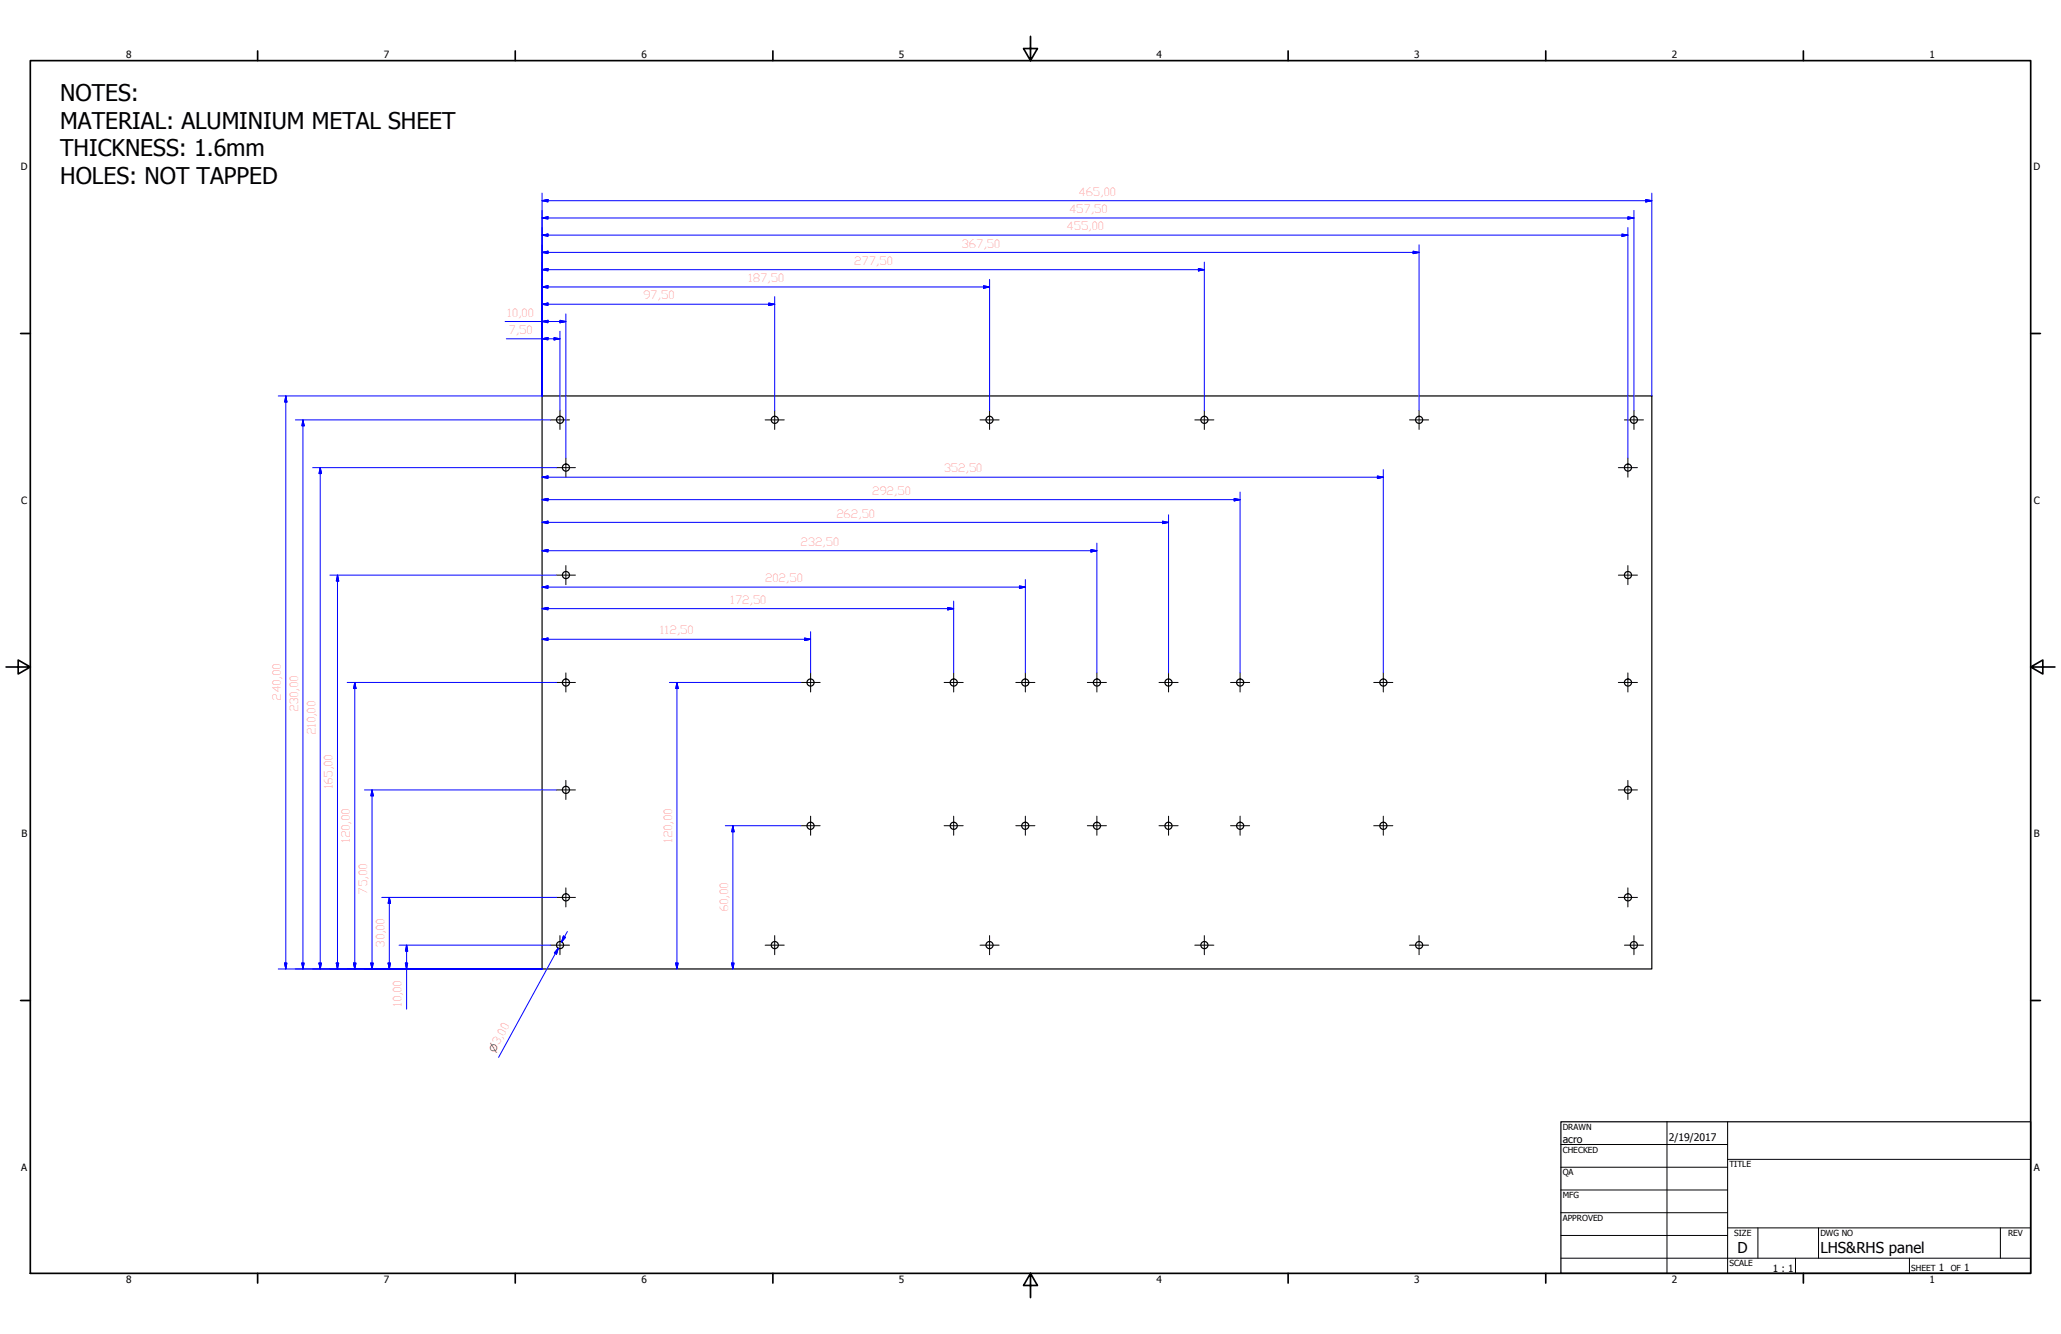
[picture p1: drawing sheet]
<svg xmlns="http://www.w3.org/2000/svg" width="864mm" height="559mm" viewBox="0 0 864 559" stroke-linecap="round" stroke-linejoin="round" font-family="sans-serif">
<!-- layer: Visible (ISO) -->
<g fill="none" stroke="#000" stroke-width=".51">
<path d="M227.1 165.9h465v240h-465z"/>
<circle cx="234.7" cy="175.9" r="1.49"/>
<circle cx="324.6" cy="175.9" r="1.49"/>
<circle cx="414.6" cy="175.9" r="1.49"/>
<circle cx="504.7" cy="175.9" r="1.49"/>
<circle cx="594.6" cy="175.9" r="1.49"/>
<circle cx="684.6" cy="175.9" r="1.49"/>
<circle cx="237.1" cy="195.9" r="1.49"/>
<circle cx="682.1" cy="195.9" r="1.49"/>
<circle cx="237.1" cy="240.9" r="1.49"/>
<circle cx="682.1" cy="240.9" r="1.49"/>
<circle cx="237.1" cy="285.9" r="1.49"/>
<circle cx="339.6" cy="285.9" r="1.49"/>
<circle cx="399.6" cy="285.9" r="1.49"/>
<circle cx="429.6" cy="285.9" r="1.49"/>
<circle cx="459.6" cy="285.9" r="1.49"/>
<circle cx="489.6" cy="285.9" r="1.49"/>
<circle cx="519.7" cy="285.9" r="1.49"/>
<circle cx="579.7" cy="285.9" r="1.49"/>
<circle cx="682.1" cy="285.9" r="1.49"/>
<circle cx="237.1" cy="330.9" r="1.49"/>
<circle cx="682.1" cy="330.9" r="1.49"/>
<circle cx="339.6" cy="345.9" r="1.49"/>
<circle cx="399.6" cy="345.9" r="1.49"/>
<circle cx="429.6" cy="345.9" r="1.49"/>
<circle cx="459.6" cy="345.9" r="1.49"/>
<circle cx="489.6" cy="345.9" r="1.49"/>
<circle cx="519.7" cy="345.9" r="1.49"/>
<circle cx="579.7" cy="345.9" r="1.49"/>
<circle cx="237.1" cy="375.9" r="1.49"/>
<circle cx="682.1" cy="375.9" r="1.49"/>
<circle cx="234.7" cy="395.9" r="1.49"/>
<circle cx="324.6" cy="395.9" r="1.49"/>
<circle cx="414.6" cy="395.9" r="1.49"/>
<circle cx="504.7" cy="395.9" r="1.49"/>
<circle cx="594.6" cy="395.9" r="1.49"/>
<circle cx="684.6" cy="395.9" r="1.49"/>
</g>
<!-- layer: Border (ANSI) -->
<g fill="none" stroke="#000" stroke-width=".7">
<path d="M431.8 15.2v10.2l-2.9-5.1h5.8l-2.9 5.1M12.7 25.4h838.2v508h-838.2zM107.9 21.3v4.1M215.9 21.3v4.1M323.8 21.3v4.1M539.8 21.3v4.1M647.7 21.3v4.1M755.6 21.3v4.1M8.6 139.7h4.1M850.9 139.7h4.1M2.5 279.4h10.2l-5.1-2.9v5.8l5.1-2.9M850.9 279.4l5.1 2.9v-5.8l-5.1 2.9h10.2"/>
<path d="M8.6 419.1h4.1M850.9 419.1h4.1M107.9 533.4v4.1M215.9 533.4v4.1M323.8 533.4v4.1M431.8 533.4l2.9 5.1h-5.8l2.9-5.1v10.2M539.8 533.4v4.1M647.7 533.4v4.1M755.6 533.4v4.1"/>
</g>
<!-- layer: Title (ANSI) -->
<g fill="none" stroke="#000" stroke-width=".42">
<path d="M654 479.4h69.9M698.5 469.9v63.5M723.9 469.9v63.5M654 488.9h69.9M654 498.5h69.9M723.9 485.6h127M654 508h69.9M654 517.5h69.9M723.9 514.3h127M736.6 514.3v12.7M762 514.3v12.7M838.2 514.3v12.7"/>
<path d="M654 527h196.9M752.3 527v6.4M800.1 527v6.4"/>
</g>
<path d="M654 469.9h196.9v63.5h-196.9z" fill="none" stroke="#000" stroke-width=".51"/>
<!-- layer: Center Mark (ISO) -->
<g fill="none" stroke="#000" stroke-width=".42">
<path d="M230.6 175.9h8M234.6 171.9v8M320.6 175.9h8M324.6 171.9v8M410.7 175.9h8M414.7 171.9v8M500.6 175.9h8M504.6 171.9v8M590.6 175.9h8M594.6 171.9v8M680.7 175.9h8M684.7 171.9v8"/>
<path d="M233.1 195.9h8M237.1 191.9v8M678.1 195.9h8M682.1 191.9v8M237.1 236.9v8M682.1 236.9v8M233.1 240.9h8M678.1 240.9h8M233.1 285.9h8M237.1 281.9v8M335.7 285.9h8M339.7 281.9v8"/>
<path d="M395.6 285.9h8M399.6 281.9v8M425.6 285.9h8M429.6 281.9v8M455.6 285.9h8M459.6 281.9v8M485.6 285.9h8M489.6 281.9v8M515.6 285.9h8M519.6 281.9v8M575.6 285.9h8M579.6 281.9v8"/>
<path d="M678.1 285.9h8M682.1 281.9v8M233.1 330.9h8M237.1 326.9v8M678.1 330.9h8M682.1 326.9v8M335.7 345.9h8M339.7 341.9v8M395.6 345.9h8M399.6 341.9v8M425.6 345.9h8M429.6 341.9v8"/>
<path d="M455.6 345.9h8M459.6 341.9v8M485.6 345.9h8M489.6 341.9v8M515.6 345.9h8M519.6 341.9v8M575.6 345.9h8M579.6 341.9v8M233.1 375.9h8M237.1 371.9v8M678.1 375.9h8M682.1 371.9v8"/>
<path d="M230.6 395.9h8M234.6 391.9v8M320.6 395.9h8M324.6 391.9v8M410.7 395.9h8M414.7 391.9v8M500.6 395.9h8M504.6 391.9v8M590.6 395.9h8M594.6 391.9v8M680.7 395.9h8M684.7 391.9v8"/>
</g>
<!-- layer: Dimension (ISO) -->
<g fill="none" stroke="#00f" stroke-width=".42">
<path d="M227.1 98.5l2.5-.5v1zM227.1 91.3l2.5-.5v1zM227.1 84.1l2.5-.5v1zM227.1 80.9v85h-110.5M227.1 98.5h455M227.1 91.3h457.6M227.1 84.1h465M679.6 98l2.5 .5-2.5 .5zM682.1 90.8l2.6 .5-2.6 .5zM682.1 95.3v80.5M684.7 88.1v83.8M689.6 83.6l2.5 .5-2.5 .5z"/>
<path d="M692.1 80.9v85M227.1 113l2.5-.5v1zM227.1 105.7l2.5-.5v1zM227.1 113h277.5M227.1 105.7h367.5M412.1 119.7l2.6 .5-2.6 .5zM414.7 117v54.9M502.2 112.5l2.4 .5-2.4 .5zM504.6 109.8v62.1M592.1 105.2l2.5 .5-2.5 .5zM594.6 102.6v69.3M211.6 134.7h25.5"/>
<path d="M227.1 134.7l2.5-.5v1zM227.1 127.4l2.5-.5v1.1zM227.1 120.2l2.5-.5v1zM227.1 127.4h97.5M227.1 120.2h187.6M234.6 134.2l2.5 .5-2.5 .5zM234.6 138.7v33.2M237.1 131.5v44.3M322.1 126.9l2.5 .5-2.5 .6zM324.6 124.3v47.6M212.2 141.9h22.4M227.1 141.9l2.5-.5v1z"/>
<path d="M232.2 141.4l2.4 .5-2.4 .5zM119.8 165.9l.4 2.5h-.9zM119.8 165.9v240M123.8 175.9h106.8M126.9 175.9l.5 2.5h-.9zM126.9 175.9v230M237.1 176v15.9M682.1 176v15.9M131 195.9h102.1M134.2 195.9l.5 2.5h-1zM134.2 195.9v210M227.1 199.9l2.5-.5v1z"/>
<path d="M227.1 199.9h352.5M577.2 199.4l2.4 .5-2.4 .5zM579.6 196.7v85.2M227.1 218.8l2.5-.5v1zM227.1 209.3l2.5-.5v1zM227.1 218.8h262.5M227.1 209.3h292.5M487.1 218.3l2.5 .5-2.5 .5zM489.6 215.6v66.3M517.1 208.8l2.5 .5-2.5 .5zM519.6 206.1v75.8M227.1 230.7l2.5-.5v1z"/>
<path d="M227.1 230.7h232.5M457.1 230.2l2.5 .5-2.5 .5zM459.6 227.5v54.4M138.2 240.9h94.9M141.4 240.9l.5 2.5h-1zM141.4 240.9v165M227.1 255l2.5-.6v1.1zM227.1 245.9l2.5-.5v1zM227.1 255h172.5M227.1 245.9h202.5M397.1 254.4l2.5 .6-2.5 .5zM399.6 251.8v30.1"/>
<path d="M427.2 245.4l2.4 .5-2.4 .5zM429.6 242.8v39.1M227.1 267.8l2.5-.5v1zM227.1 267.8h112.6M337.1 267.3l2.6 .5-2.6 .5zM339.7 264.6v17.3M145.5 285.9h87.6M148.7 285.9l.5 2.5h-1.1zM148.7 285.9v120M280.5 285.9h55.2M283.7 285.9l.5 2.5h-1.1zM283.7 285.9v120"/>
<path d="M152.7 330.9h80.4M155.9 330.9l.5 2.5h-1zM155.9 330.9v75M303.9 345.9h31.8M307.1 345.9l.5 2.5h-1zM307.1 345.9v60M160 375.9h73.1M163.1 375.9l.5 2.5h-1zM163.1 375.9v30M167.2 395.9h63.4M170.4 395.9l.4 2.5h-.9zM170.4 395.9v26.8"/>
<path d="M232.7 399.4l1.2-2.2-25 45.7M233.9 397.2l-.7 2.5-.9-.5zM236.1 392.1l.9 .5-1.7 2zM237.7 390.2l-2.4 4.4M116.6 405.9h110.5M119.3 403.4h.9l-.4 2.5zM126.5 403.4h.9l-.5 2.5zM133.7 403.4h1l-.5 2.5zM140.9 403.4h1l-.5 2.5zM148.1 403.4h1.1l-.5 2.5zM155.4 403.4h1l-.5 2.5zM162.6 403.4h1l-.5 2.5z"/>
<path d="M169.9 403.4h.9l-.4 2.5zM283.1 403.4h1.1l-.5 2.5zM306.6 403.4h1l-.5 2.5z"/>
</g>
<g fill="#00f" stroke="#00f" stroke-width=".42">
<path d="M169.9 403.4l.5 2.5z"/>
<path d="M169.9 403.4h.9l-.4 2.5z"/>
<path d="M170.4 395.9l.4 2.5z"/>
<path d="M170.4 395.9l.4 2.5h-.9z"/>
<path d="M162.6 403.4l.5 2.5z"/>
<path d="M162.6 403.4h1l-.5 2.5z"/>
<path d="M163.1 375.9l.5 2.5z"/>
<path d="M163.1 375.9l.5 2.5h-1z"/>
<path d="M155.4 403.4l.5 2.5z"/>
<path d="M155.4 403.4h1l-.5 2.5z"/>
<path d="M155.9 330.9l.5 2.5z"/>
<path d="M155.9 330.9l.5 2.5h-1z"/>
<path d="M148.1 403.4l.6 2.5z"/>
<path d="M148.1 403.4h1.1l-.5 2.5z"/>
<path d="M148.7 285.9l.5 2.5z"/>
<path d="M148.7 285.9l.5 2.5h-1.1z"/>
<path d="M140.9 403.4l.5 2.5z"/>
<path d="M140.9 403.4h1l-.5 2.5z"/>
<path d="M141.4 240.9l.5 2.5z"/>
<path d="M141.4 240.9l.5 2.5h-1z"/>
<path d="M133.7 403.4l.5 2.5z"/>
<path d="M133.7 403.4h1l-.5 2.5z"/>
<path d="M134.2 195.9l.5 2.5z"/>
<path d="M134.2 195.9l.5 2.5h-1z"/>
<path d="M126.5 403.4l.4 2.5z"/>
<path d="M126.5 403.4h.9l-.5 2.5z"/>
<path d="M126.9 175.9l.5 2.5z"/>
<path d="M126.9 175.9l.5 2.5h-.9z"/>
<path d="M119.3 403.4l.5 2.5z"/>
<path d="M119.3 403.4h.9l-.4 2.5z"/>
<path d="M119.8 165.9l.4 2.5z"/>
<path d="M119.8 165.9l.4 2.5h-.9z"/>
<path d="M227.1 141.9l2.5-.5z"/>
<path d="M227.1 141.9l2.5-.5v1z"/>
<path d="M232.2 142.4l2.4-.5z"/>
<path d="M232.2 141.4l2.4 .5-2.4 .5z"/>
<path d="M227.1 134.7l2.5-.5z"/>
<path d="M227.1 134.7l2.5-.5v1z"/>
<path d="M234.6 135.2l2.5-.5z"/>
<path d="M234.6 134.2l2.5 .5-2.5 .5z"/>
<path d="M227.1 127.4l2.5-.5z"/>
<path d="M227.1 127.4l2.5-.5v1.1z"/>
<path d="M322.1 128l2.5-.6z"/>
<path d="M322.1 126.9l2.5 .5-2.5 .6z"/>
<path d="M227.1 120.2l2.5-.5z"/>
<path d="M227.1 120.2l2.5-.5v1z"/>
<path d="M412.1 120.7l2.6-.5z"/>
<path d="M412.1 119.7l2.6 .5-2.6 .5z"/>
<path d="M227.1 113l2.5-.5z"/>
<path d="M227.1 113l2.5-.5v1z"/>
<path d="M502.2 113.5l2.4-.5z"/>
<path d="M502.2 112.5l2.4 .5-2.4 .5z"/>
<path d="M227.1 105.7l2.5-.5z"/>
<path d="M227.1 105.7l2.5-.5v1z"/>
<path d="M592.1 106.2l2.5-.5z"/>
<path d="M592.1 105.2l2.5 .5-2.5 .5z"/>
<path d="M227.1 98.5l2.5-.5z"/>
<path d="M227.1 98.5l2.5-.5v1z"/>
<path d="M679.6 99l2.5-.5z"/>
<path d="M679.6 98l2.5 .5-2.5 .5z"/>
<path d="M227.1 91.3l2.5-.5z"/>
<path d="M227.1 91.3l2.5-.5v1z"/>
<path d="M682.1 91.8l2.6-.5z"/>
<path d="M682.1 90.8l2.6 .5-2.6 .5z"/>
<path d="M227.1 84.1l2.5-.5z"/>
<path d="M227.1 84.1l2.5-.5v1z"/>
<path d="M689.6 84.6l2.5-.5z"/>
<path d="M689.6 83.6l2.5 .5-2.5 .5z"/>
<path d="M227.1 267.8l2.5-.5z"/>
<path d="M227.1 267.8l2.5-.5v1z"/>
<path d="M337.1 268.3l2.6-.5z"/>
<path d="M337.1 267.3l2.6 .5-2.6 .5z"/>
<path d="M227.1 255l2.5-.6z"/>
<path d="M227.1 255l2.5-.6v1.1z"/>
<path d="M397.1 255.5l2.5-.5z"/>
<path d="M397.1 254.4l2.5 .6-2.5 .5z"/>
<path d="M227.1 245.9l2.5-.5z"/>
<path d="M227.1 245.9l2.5-.5v1z"/>
<path d="M427.2 246.4l2.4-.5z"/>
<path d="M427.2 245.4l2.4 .5-2.4 .5z"/>
<path d="M227.1 230.7l2.5-.5z"/>
<path d="M227.1 230.7l2.5-.5v1z"/>
<path d="M457.1 231.2l2.5-.5z"/>
<path d="M457.1 230.2l2.5 .5-2.5 .5z"/>
<path d="M227.1 218.8l2.5-.5z"/>
<path d="M227.1 218.8l2.5-.5v1z"/>
<path d="M487.1 219.3l2.5-.5z"/>
<path d="M487.1 218.3l2.5 .5-2.5 .5z"/>
<path d="M227.1 209.3l2.5-.5z"/>
<path d="M227.1 209.3l2.5-.5v1z"/>
<path d="M517.1 209.8l2.5-.5z"/>
<path d="M517.1 208.8l2.5 .5-2.5 .5z"/>
<path d="M227.1 199.9l2.5-.5z"/>
<path d="M227.1 199.9l2.5-.5v1z"/>
<path d="M577.2 200.4l2.4-.5z"/>
<path d="M577.2 199.4l2.4 .5-2.4 .5z"/>
<path d="M306.6 403.4l.5 2.5z"/>
<path d="M306.6 403.4h1l-.5 2.5z"/>
<path d="M307.1 345.9l.5 2.5z"/>
<path d="M307.1 345.9l.5 2.5h-1z"/>
<path d="M283.1 403.4l.6 2.5z"/>
<path d="M283.1 403.4h1.1l-.5 2.5z"/>
<path d="M283.7 285.9l.5 2.5z"/>
<path d="M283.7 285.9l.5 2.5h-1.1z"/>
<path d="M233.9 397.2l-.7 2.5z"/>
<path d="M233.9 397.2l-.7 2.5-.9-.5z"/>
<path d="M236.1 392.1l-.8 2.5z"/>
<path d="M236.1 392.1l.9 .5-1.7 2z"/>
</g>
<g font-size="9.7">
<text x="25.3" y="42.5">NOTES:</text>
<text x="25.3" y="54">MATERIAL: ALUMINIUM METAL SHEET</text>
<text x="25.3" y="65.5">THICKNESS: 1.6mm</text>
<text x="25.3" y="77.1">HOLES: NOT TAPPED</text>
</g>
<g font-size="6.3">
<text x="728.1" y="524.9">D</text>
<text x="762.8" y="525">LHS&amp;RHS panel</text>
</g>
<g font-size="4.7" fill="#f00">
<text x="451.8" y="82">465,00</text>
<text x="447.8" y="89.2">457,50</text>
<text x="446.8" y="96.5">455,00</text>
<text x="402.8" y="103.7">367,50</text>
<text x="357.8" y="110.9">277,50</text>
<text x="313.3" y="118.2">187,50</text>
<text x="269.3" y="125.4">97,50</text>
<text x="212.4" y="132.7">10,00</text>
<text x="212.9" y="139.8">7,50</text>
<text x="395.3" y="197.9">352,50</text>
<text x="365.3" y="207.3">292,50</text>
<text x="350.3" y="216.8">262,50</text>
<text x="335.3" y="228.7">232,50</text>
<text x="320.5" y="243.9">202,50</text>
<text x="305.8" y="252.9">172,50</text>
<text x="276.3" y="265.7">112,50</text>
<text x="117.7" y="293.5" transform="rotate(-90 117.7 293.5)">240,00</text>
<text x="124.9" y="298.4" transform="rotate(-90 124.9 298.4)">230,00</text>
<text x="132.1" y="308" transform="rotate(-90 132.1 308)">210,00</text>
<text x="139.4" y="330.7" transform="rotate(-90 139.4 330.7)">165,00</text>
<text x="146.6" y="352.9" transform="rotate(-90 146.6 352.9)">120,00</text>
<text x="281.6" y="352.9" transform="rotate(-90 281.6 352.9)">120,00</text>
<text x="153.9" y="374.7" transform="rotate(-90 153.9 374.7)">75,00</text>
<text x="305.1" y="382" transform="rotate(-90 305.1 382)">60,00</text>
<text x="161.1" y="396.9" transform="rotate(-90 161.1 396.9)">30,00</text>
<text x="168.3" y="422" transform="rotate(-90 168.3 422)">10,00</text>
<text x="208.9" y="438.1" transform="rotate(-61 208.9 438.1)">3,00</text>
</g>
<g font-size="4.4">
<text x="654.8" y="478.6">acro</text>
<text x="699.3" y="478">2/19/2017</text>
</g>
<g font-size="4.2">
<text x="52.8" y="24.4">8</text>
<text x="160.8" y="24.4">7</text>
<text x="268.7" y="24.4">6</text>
<text x="376.7" y="24.4">5</text>
<text x="484.6" y="24.4">4</text>
<text x="592.6" y="24.4">3</text>
<text x="700.5" y="24.4">2</text>
<text x="808.5" y="24.4">1</text>
<text x="8.8" y="71.4">D</text>
<text x="852" y="71.4">D</text>
<text x="8.9" y="211.1">C</text>
<text x="852.2" y="211.1">C</text>
<text x="9" y="350.8">B</text>
<text x="852.2" y="350.8">B</text>
<text x="8.9" y="490.5">A</text>
<text x="852.2" y="490.5">A</text>
<text x="742.9" y="532.6">1 : 1</text>
<text x="812.4" y="532.6">1</text>
<text x="823" y="532.6">1</text>
<text x="52.8" y="537.5">8</text>
<text x="160.8" y="537.5">7</text>
<text x="268.7" y="537.5">6</text>
<text x="376.7" y="537.5">5</text>
<text x="484.6" y="537.5">4</text>
<text x="592.6" y="537.5">3</text>
<text x="700.5" y="537.5">2</text>
<text x="808.5" y="537.5">1</text>
</g>
<text font-size="3.9" fill="#f00" x="207.3" y="441.1" transform="rotate(-61 207.3 441.1)">⌀</text>
<g font-size="3.5">
<text x="654.8" y="473.2">DRAWN</text>
<text x="654.8" y="482.8">CHECKED</text>
<text x="724.7" y="488.9">TITLE</text>
<text x="654.8" y="492.3">QA</text>
<text x="654.8" y="501.8">MFG</text>
<text x="654.8" y="511.4">APPROVED</text>
<text x="726.7" y="517.7">SIZE</text>
<text x="762.8" y="517.7">DWG NO</text>
<text x="841.4" y="517.7">REV</text>
<text x="724.7" y="530.4">SCALE</text>
<text x="800.9" y="532.6">SHEET</text>
<text x="817.4" y="532.6">OF</text>
</g>
</svg>
